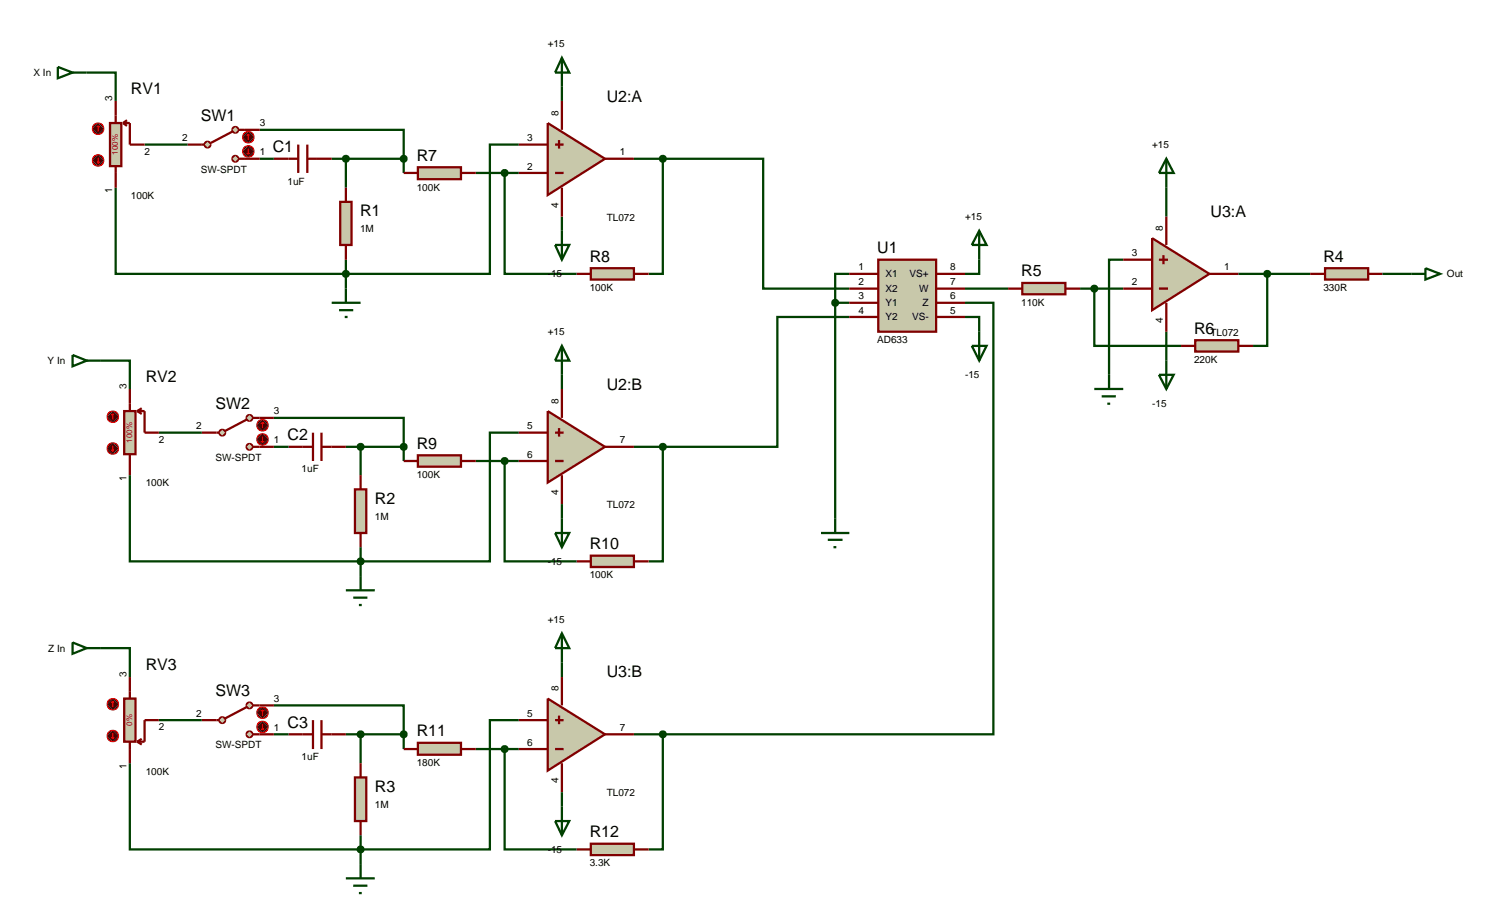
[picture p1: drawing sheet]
<svg xmlns="http://www.w3.org/2000/svg" width="264mm" height="163mm" viewBox="0 0 264 163" stroke-linecap="round" stroke-linejoin="round" font-family="sans-serif">
<g fill="none" stroke="#004000" stroke-width=".4">
<path d="M15.3 12.8h5.1v5M99.1 15.3v2.5M25.5 25.5h7.6M45.8 22.9h25.4v5.1M45.8 28h2.5M58.5 28h12.7M61 28v5.1M71.2 28v2.5M83.9 30.5h7.6M89 30.5v17.8h12.7M91.5 25.5h-5.1v22.8h-66v-15.2M99.1 38.2v2.5"/>
<path d="M111.8 28h5.1M116.9 28h17.7v22.9h15.2M116.9 28v20.3h-2.5M205.7 33.1v5.1M61 45.8v5.1M147.3 53.4v38M147.3 53.4h2.5M149.8 48.3h-2.5v5.1M149.8 55.9h-12.7v22.9h-20.2M170.2 55.9h2.5v2.6M170.2 53.4h5v76.1h-58.3M170.2 50.9h7.6"/>
<path d="M172.7 45.8v2.5h-2.5M190.5 50.9h7.6M193 50.9v10.1h15.3M198.1 45.8h-2.5v20.3M205.7 58.5v5.1M218.4 48.3h12.7M223.5 48.3v12.7h-2.5M243.8 48.3h5.1M17.8 63.6h5.1v5M28 76.3h7.6M48.3 73.7h22.9v5.1M48.3 78.8h2.6"/>
<path d="M61 78.8h10.2M63.6 78.8v5M71.2 78.8v2.5M91.5 76.3h-5.1v22.7h-63.5v-15.2M99.1 66.1v2.5M111.8 78.8h5.1M116.9 78.8v20.2h-2.5M63.6 96.5v5.1M83.9 81.3h7.6M89 81.3v17.7h12.7M99.1 88.9v2.5M17.8 114.3h5.1v5.1"/>
<path d="M99.1 116.8v2.6M28 127h7.6M48.3 124.4h22.9v5.1M48.3 129.5h2.6M61 129.5h10.2M63.6 129.5v5.1M71.2 129.5v2.6M83.9 132.1h7.6M89 132.1v17.7h12.7M91.5 127h-5.1v22.8h-63.5v-15.2M99.1 139.7v2.5M111.8 129.5h5.1"/>
<path d="M116.9 129.5v20.3h-2.5M63.6 147.3v5.1"/>
</g>
<path d="M154.9 45.8h10.2v12.7h-10.2z" fill="#c8c8aa" stroke="#800000" stroke-width=".4"/>
<path d="M149.8 48.3h5.1M149.8 50.9h5.1M149.8 53.4h5.1M149.8 55.9h5.1M165.1 48.3h5.1M165.1 50.9h5.1M165.1 53.4h5.1M165.1 55.9h5.1" fill="none" stroke="#800000" stroke-width=".4"/>
<path d="M144.8 94h5M146 95.2h2.6M147 96.5h.5M147.3 91.4v2.6" fill="none" stroke="#004000" stroke-width=".4"/>
<path d="M147 53l.3-.1-.5 .5zM147.3 52.9l.3 .1 .2 .4zM147.3 53.9l.5-.5-.2 .4zM146.8 53.4l.5 .5-.4-.2z" fill="#004000" stroke="#004000" stroke-width=".4"/>
<path d="M147.3 52.9l.5 .5-.5 .5-.5-.5z" fill="#004000"/>
<path d="M19.4 21.7h2v7.6h-2z" fill="#c8c8aa" stroke="#800000" stroke-width=".4"/>
<path d="M20.4 17.8v3.9M20.4 29.3v3.8M21.7 21.7l.7 .5M21.7 21.7h1.2v3.8h2.6M22.4 21.2l-.7 .5" fill="none" stroke="#800000" stroke-width=".4"/>
<path d="M16.6 22l.7-.3-1 1zM17.3 21.7a.94 .94 0 0 1 1 1zM17.3 23.7l1-1a.94 .94 0 0 1-1 1zM16.3 22.7l1 1a.94 .94 0 0 1-1-1z" fill="#400000" stroke="#f00" stroke-width=".2"/>
<path d="M17.3 21.7l1 1-1 1-1-1z" fill="#400000"/>
<path d="M17.3 22.2l-.2 .2M17.3 22.2l.3 .2M17.3 22.2v1" fill="none" stroke="#f00" stroke-width=".2"/>
<path d="M16.6 27.6l.7-.3-1 1zM17.3 27.3a.94 .94 0 0 1 1 1zM17.3 29.3l1-1a.94 .94 0 0 1-1 1zM16.3 28.3l1 1a.94 .94 0 0 1-1-1z" fill="#400000" stroke="#f00" stroke-width=".2"/>
<path d="M17.3 27.3l1 1-1 1-1-1z" fill="#400000"/>
<path d="M17.1 28.5l.2 .3M17.3 27.8v1M17.6 28.5l-.3 .3" fill="none" stroke="#f00" stroke-width=".2"/>
<path d="M36.2 25.2l.4-.2-.5 .5zM36.6 25l.4 .2 .1 .3zM36.6 26l.5-.5-.1 .3zM36.1 25.5l.5 .5-.4-.2z" fill="#c8c8aa" stroke="#800000" stroke-width=".4"/>
<path d="M36.1 25.5l.5-.5 .5 .5-.5 .5z" fill="#c8c8aa"/>
<path d="M35.6 25.5h.5" fill="none" stroke="#800000" stroke-width=".4"/>
<path d="M41.1 22.6l.4-.2-.5 .5zM41.5 22.4l.4 .2 .1 .3zM41.5 23.4l.5-.5-.1 .3zM41 22.9l.5 .5-.3-.1z" fill="#c8c8aa" stroke="#800000" stroke-width=".4"/>
<path d="M41 22.9l.5-.5 .5 .5-.5 .5z" fill="#c8c8aa"/>
<path d="M41 23.2l-3.8 2M42 22.9h1.2" fill="none" stroke="#800000" stroke-width=".4"/>
<path d="M41.1 27.7l.4-.2-.5 .5zM41.5 27.5l.4 .2 .1 .3zM41.5 28.5l.5-.5-.1 .3zM41 28l.5 .5-.3-.1z" fill="#c8c8aa" stroke="#800000" stroke-width=".4"/>
<path d="M41 28l.5-.5 .5 .5-.5 .5z" fill="#c8c8aa"/>
<path d="M33.1 25.5h2.5M42 28h3.8M43.2 22.9h2.6" fill="none" stroke="#800000" stroke-width=".4"/>
<path d="M43.1 26l.7-.3-1 1zM43.8 25.7a.94 .94 0 0 1 1 1zM43.8 27.7l1-1a.94 .94 0 0 1-1 1zM42.8 26.7l1 1a.94 .94 0 0 1-1-1z" fill="#400000" stroke="#f00" stroke-width=".2"/>
<path d="M43.8 25.7l1 1-1 1-1-1z" fill="#400000"/>
<path d="M43.5 27l.3 .2M43.8 26.2v1M44 27l-.2 .2" fill="none" stroke="#f00" stroke-width=".2"/>
<path d="M43.1 23.5l.7-.3-1 1zM43.8 23.2a.94 .94 0 0 1 1 1zM43.8 25.2l1-1a.94 .94 0 0 1-1 1zM42.8 24.2l1 1a.94 .94 0 0 1-1-1z" fill="#400000" stroke="#f00" stroke-width=".2"/>
<path d="M43.8 23.2l1 1-1 1-1-1z" fill="#400000"/>
<path d="M43.8 23.7l-.3 .2M43.8 23.7l.2 .2M43.8 23.7v1" fill="none" stroke="#f00" stroke-width=".2"/>
<path d="M48.3 28h4.3M52.6 25.5v5M54.2 25.5v5M54.2 28h4.3" fill="none" stroke="#800000" stroke-width=".4"/>
<path d="M60 35.6h2v7.6h-2z" fill="#c8c8aa" stroke="#800000" stroke-width=".4"/>
<path d="M61 33.1v2.5M61 43.2v2.6" fill="none" stroke="#800000" stroke-width=".4"/>
<path d="M60.7 27.6l.3-.1-.5 .5zM61 27.5l.4 .2 .1 .3zM61 28.5l.5-.5-.2 .4zM60.5 28l.5 .5-.4-.2z" fill="#004000" stroke="#004000" stroke-width=".4"/>
<path d="M61 27.5l.5 .5-.5 .5-.5-.5z" fill="#004000"/>
<path d="M58.5 53.4h5.1M59.8 54.7h2.5M60.8 55.9h.5M61 50.9v2.5" fill="none" stroke="#004000" stroke-width=".4"/>
<path d="M60.6 48l.4-.2-.5 .5zM61 47.8l.3 .1 .2 .4zM61 48.8l.5-.5-.2 .4zM60.5 48.3l.5 .5-.4-.2z" fill="#004000" stroke="#004000" stroke-width=".4"/>
<path d="M60.5 48.3l.5-.5 .5 .5-.5 .5z" fill="#004000"/>
<path d="M10.2 11.8l2.6 1-2.6 1zM12.8 12.8h2.5" fill="none" stroke="#004000" stroke-width=".4"/>
<path d="M21.9 72.5h2v7.6h-2z" fill="#c8c8aa" stroke="#800000" stroke-width=".4"/>
<path d="M22.9 68.6v3.9M24.2 72.5l.8 .5M24.2 72.5h1.3v3.8h2.5M25 72l-.8 .5M22.9 80.1v3.7" fill="none" stroke="#800000" stroke-width=".4"/>
<path d="M19.2 72.8l.7-.3-1 1zM19.9 72.5a.94 .94 0 0 1 1 1zM20.9 73.5a.94 .94 0 0 1-1 1zM18.9 73.5l1 1a.94 .94 0 0 1-1-1z" fill="#400000" stroke="#f00" stroke-width=".2"/>
<path d="M19.9 72.5l1 1-1 1-1-1z" fill="#400000"/>
<path d="M19.9 73l-.3 .2M19.9 73l.2 .2M19.9 73v1" fill="none" stroke="#f00" stroke-width=".2"/>
<path d="M19.2 78.4l.7-.3-1 1zM19.9 78.1a.94 .94 0 0 1 1 1zM19.9 80.1l1-1a.94 .94 0 0 1-1 1zM18.9 79.1l1 1a.94 .94 0 0 1-1-1z" fill="#400000" stroke="#f00" stroke-width=".2"/>
<path d="M19.9 78.1l1 1-1 1-1-1z" fill="#400000"/>
<path d="M19.6 79.3l.3 .3M19.9 78.6v1M20.1 79.3l-.2 .3" fill="none" stroke="#f00" stroke-width=".2"/>
<path d="M38.8 76l.4-.2-.5 .5zM39.2 75.8l.3 .1 .2 .4zM39.7 76.3l-.2 .4-.3 .1zM38.7 76.3l.5 .5-.4-.2z" fill="#c8c8aa" stroke="#800000" stroke-width=".4"/>
<path d="M38.7 76.3l.5-.5 .5 .5-.5 .5z" fill="#c8c8aa"/>
<path d="M38.2 76.3h.5" fill="none" stroke="#800000" stroke-width=".4"/>
<path d="M43.7 73.3l.3-.1-.5 .5zM44 73.2l.3 .1 .2 .4zM44 74.2l.5-.5-.2 .4zM43.5 73.7l.5 .5-.4-.2z" fill="#c8c8aa" stroke="#800000" stroke-width=".4"/>
<path d="M44 73.2l.5 .5-.5 .5-.5-.5z" fill="#c8c8aa"/>
<path d="M43.5 74l-3.8 2M44.5 73.7h1.3" fill="none" stroke="#800000" stroke-width=".4"/>
<path d="M43.7 78.4l.3-.1-.5 .5zM44 78.3l.3 .1 .2 .4zM44 79.3l.5-.5-.2 .4zM43.5 78.8l.5 .5-.4-.2z" fill="#c8c8aa" stroke="#800000" stroke-width=".4"/>
<path d="M44 78.3l.5 .5-.5 .5-.5-.5z" fill="#c8c8aa"/>
<path d="M35.6 76.3h2.6M44.5 78.8h3.8M45.8 73.7h2.5" fill="none" stroke="#800000" stroke-width=".4"/>
<path d="M45.6 76.8l.7-.3-1 1zM46.3 76.5a.94 .94 0 0 1 1 1zM46.3 78.5l1-1a.94 .94 0 0 1-1 1zM45.3 77.5l1 1a.94 .94 0 0 1-1-1z" fill="#400000" stroke="#f00" stroke-width=".2"/>
<path d="M45.3 77.5l1-1 1 1-1 1z" fill="#400000"/>
<path d="M46 77.8l.3 .2M46.3 77v1M46.6 77.8l-.3 .2" fill="none" stroke="#f00" stroke-width=".2"/>
<path d="M45.6 74.3l.7-.3-1 1zM46.3 74a.94 .94 0 0 1 1 1zM47.3 75a.94 .94 0 0 1-1 1zM45.3 75l1 1a.94 .94 0 0 1-1-1z" fill="#400000" stroke="#f00" stroke-width=".2"/>
<path d="M45.3 75l1-1 1 1-1 1z" fill="#400000"/>
<path d="M46.3 74.5l-.3 .2M46.3 74.5l.3 .2M46.3 74.5v1" fill="none" stroke="#f00" stroke-width=".2"/>
<path d="M50.9 78.8h4.3M55.2 76.3v5M56.7 76.3v5M56.7 78.8h4.3" fill="none" stroke="#800000" stroke-width=".4"/>
<path d="M62.6 86.3h2v7.7h-2z" fill="#c8c8aa" stroke="#800000" stroke-width=".4"/>
<path d="M63.6 83.8v2.5M63.6 94v2.5" fill="none" stroke="#800000" stroke-width=".4"/>
<path d="M63.3 78.4l.3-.1-.5 .5zM63.6 78.3l.3 .1 .2 .4zM63.6 79.3l.5-.5-.2 .4zM63.1 78.8l.5 .5-.4-.2z" fill="#004000" stroke="#004000" stroke-width=".4"/>
<path d="M63.6 78.3l.5 .5-.5 .5-.5-.5z" fill="#004000"/>
<path d="M61 104.1h5.1M62.3 105.4h2.5M63.3 106.7h.5M63.6 101.6v2.5" fill="none" stroke="#004000" stroke-width=".4"/>
<path d="M63.3 98.6l.3-.1-.5 .5zM63.6 98.5l.4 .2 .1 .3zM63.6 99.5l.5-.5-.2 .4zM63.1 99l.5 .5-.3-.1z" fill="#004000" stroke="#004000" stroke-width=".4"/>
<path d="M63.6 98.5l.5 .5-.5 .5-.5-.5z" fill="#004000"/>
<path d="M99.1 10.2l1.3 2.6h-2.5zM99.1 10.2v5.1M97.9 43.2h2.5l-1.3 2.6zM99.1 40.7v5.1M12.8 62.6l2.5 1-2.5 1zM15.3 63.6h2.5M99.1 61l1.3 2.6h-2.5zM99.1 61v5.1M97.9 94h2.5l-1.3 2.5zM99.1 91.4v5.1" fill="none" stroke="#004000" stroke-width=".4"/>
<path d="M21.9 123.2h2v7.6h-2z" fill="#c8c8aa" stroke="#800000" stroke-width=".4"/>
<path d="M22.9 119.4v3.8M22.9 130.8v3.8M24.2 130.8l.8 .5M25 130.3l-.8 .5M28 127h-2.5v3.8h-1.3" fill="none" stroke="#800000" stroke-width=".4"/>
<path d="M19.2 123.5l.7-.3-1 1zM19.9 123.2a.94 .94 0 0 1 1 1zM19.9 125.2l1-1a.94 .94 0 0 1-1 1zM18.9 124.2l1 1a.94 .94 0 0 1-1-1z" fill="#400000" stroke="#f00" stroke-width=".2"/>
<path d="M19.9 123.2l1 1-1 1-1-1z" fill="#400000"/>
<path d="M19.9 123.7l-.3 .2M19.9 123.7l.2 .2M19.9 123.7v1" fill="none" stroke="#f00" stroke-width=".2"/>
<path d="M19.2 129.1l.7-.3-1 1zM19.9 128.8a.94 .94 0 0 1 1 1zM19.9 130.8l1-1a.94 .94 0 0 1-1 1zM18.9 129.8l1 1a.94 .94 0 0 1-1-1z" fill="#400000" stroke="#f00" stroke-width=".2"/>
<path d="M19.9 128.8l1 1-1 1-1-1z" fill="#400000"/>
<path d="M19.6 130l.3 .3M19.9 129.3v1M20.1 130l-.2 .3" fill="none" stroke="#f00" stroke-width=".2"/>
<path d="M38.9 126.6l.3-.1-.5 .5zM39.2 126.5l.3 .1 .2 .4zM39.2 127.5l.5-.5-.2 .4zM38.7 127l.5 .5-.3-.1z" fill="#c8c8aa" stroke="#800000" stroke-width=".4"/>
<path d="M39.2 126.5l.5 .5-.5 .5-.5-.5z" fill="#c8c8aa"/>
<path d="M38.2 127h.5" fill="none" stroke="#800000" stroke-width=".4"/>
<path d="M43.7 124l.3-.1-.5 .5zM44 123.9l.4 .2 .1 .3zM44 124.9l.5-.5-.2 .4zM43.5 124.4l.5 .5-.3-.1z" fill="#c8c8aa" stroke="#800000" stroke-width=".4"/>
<path d="M44 123.9l.5 .5-.5 .5-.5-.5z" fill="#c8c8aa"/>
<path d="M43.5 124.7l-3.8 2M44.5 124.4h1.3" fill="none" stroke="#800000" stroke-width=".4"/>
<path d="M43.7 129.1l.3-.1-.5 .5zM44 129l.3 .1 .2 .4zM44.5 129.5l-.1 .3-.4 .2zM43.5 129.5l.5 .5-.4-.2z" fill="#c8c8aa" stroke="#800000" stroke-width=".4"/>
<path d="M43.5 129.5l.5-.5 .5 .5-.5 .5z" fill="#c8c8aa"/>
<path d="M35.6 127h2.6M44.5 129.5h3.8M45.8 124.4h2.5" fill="none" stroke="#800000" stroke-width=".4"/>
<path d="M45.6 127.5l.7-.3-1 1zM46.3 127.2a.94 .94 0 0 1 1 1zM47.3 128.2a.94 .94 0 0 1-1 1zM45.3 128.2l1 1a.94 .94 0 0 1-1-1z" fill="#400000" stroke="#f00" stroke-width=".2"/>
<path d="M45.3 128.2l1-1 1 1-1 1z" fill="#400000"/>
<path d="M46 128.5l.3 .2M46.3 127.7v1M46.6 128.5l-.3 .2" fill="none" stroke="#f00" stroke-width=".2"/>
<path d="M45.6 125l.7-.3-1 1zM46.3 124.7a.94 .94 0 0 1 1 1zM46.3 126.7l1-1a.94 .94 0 0 1-1 1zM45.3 125.7l1 1a.94 .94 0 0 1-1-1z" fill="#400000" stroke="#f00" stroke-width=".2"/>
<path d="M45.3 125.7l1-1 1 1-1 1z" fill="#400000"/>
<path d="M46.3 125.2l-.3 .2M46.3 125.2l.3 .2M46.3 125.2v1" fill="none" stroke="#f00" stroke-width=".2"/>
<path d="M50.9 129.5h4.3M55.2 127v5.1M56.7 127v5.1M56.7 129.5h4.3" fill="none" stroke="#800000" stroke-width=".4"/>
<path d="M62.6 137.1h2v7.7h-2z" fill="#c8c8aa" stroke="#800000" stroke-width=".4"/>
<path d="M63.6 134.6v2.5M63.6 144.8v2.5" fill="none" stroke="#800000" stroke-width=".4"/>
<path d="M63.2 129.2l.4-.2-.5 .5zM63.6 129l.3 .1 .2 .4zM64.1 129.5l-.1 .3-.4 .2zM63.1 129.5l.5 .5-.4-.2z" fill="#004000" stroke="#004000" stroke-width=".4"/>
<path d="M63.1 129.5l.5-.5 .5 .5-.5 .5z" fill="#004000"/>
<path d="M61 154.9h5.1M62.3 156.2h2.5M63.3 157.5h.5M63.6 152.4v2.5" fill="none" stroke="#004000" stroke-width=".4"/>
<path d="M63.3 149.4l.3-.1-.5 .5zM63.6 149.3l.4 .2 .1 .3zM63.6 150.3l.5-.5-.2 .4zM63.1 149.8l.5 .5-.4-.2z" fill="#004000" stroke="#004000" stroke-width=".4"/>
<path d="M63.6 149.3l.5 .5-.5 .5-.5-.5z" fill="#004000"/>
<g fill="none" stroke="#004000" stroke-width=".4">
<path d="M205.7 28l1.3 2.5h-2.6zM205.7 28v5.1M172.7 40.7l1.3 2.5h-2.6zM172.7 40.7v5.1M172.7 58.5v5.1M171.4 61h2.6l-1.3 2.6zM204.4 66.1h2.6l-1.3 2.5zM205.7 63.6v5M12.8 113.3l2.5 1-2.5 1zM15.3 114.3h2.5M99.1 111.7l1.3 2.6h-2.5zM99.1 111.7v5.1"/>
<path d="M97.9 144.8h2.5l-1.3 2.5zM99.1 142.2v5.1"/>
</g>
<path d="M233.7 47.3h7.6v2h-7.6z" fill="#c8c8aa" stroke="#800000" stroke-width=".4"/>
<path d="M231.1 48.3h2.6M241.3 48.3h2.5" fill="none" stroke="#800000" stroke-width=".4"/>
<path d="M248.9 48.3h2.5M251.4 47.3l2.6 1-2.6 1zM193 68.6h5.1M194.3 69.9h2.5M195.3 71.2h.5M195.6 66.1v2.5" fill="none" stroke="#004000" stroke-width=".4"/>
<path d="M180.3 49.9h7.6v2h-7.6z" fill="#c8c8aa" stroke="#800000" stroke-width=".4"/>
<path d="M177.8 50.9h2.5M187.9 50.9h2.6" fill="none" stroke="#800000" stroke-width=".4"/>
<path d="M210.8 60h7.6v2h-7.6z" fill="#c8c8aa" stroke="#800000" stroke-width=".4"/>
<path d="M208.3 61h2.5M218.4 61h2.6" fill="none" stroke="#800000" stroke-width=".4"/>
<path d="M73.7 29.5h7.6v2.1h-7.6z" fill="#c8c8aa" stroke="#800000" stroke-width=".4"/>
<path d="M71.2 30.5h2.5M81.3 30.5h2.6" fill="none" stroke="#800000" stroke-width=".4"/>
<path d="M70.8 27.7l.4-.2-.5 .5zM71.2 27.5l.4 .2 .1 .3zM71.2 28.5l.5-.5-.1 .3zM70.7 28l.5 .5-.3-.1z" fill="#004000" stroke="#004000" stroke-width=".4"/>
<path d="M70.7 28l.5-.5 .5 .5-.5 .5z" fill="#004000"/>
<path d="M104.2 47.3h7.6v2h-7.6z" fill="#c8c8aa" stroke="#800000" stroke-width=".4"/>
<path d="M101.7 48.3h2.5M111.8 48.3h2.6" fill="none" stroke="#800000" stroke-width=".4"/>
<path d="M73.7 80.3h7.6v2h-7.6z" fill="#c8c8aa" stroke="#800000" stroke-width=".4"/>
<path d="M71.2 81.3h2.5M81.3 81.3h2.6" fill="none" stroke="#800000" stroke-width=".4"/>
<path d="M70.8 78.5l.4-.2-.5 .5zM71.2 78.3l.4 .2 .1 .3zM71.2 79.3l.5-.5-.1 .3zM70.7 78.8l.5 .5-.3-.1z" fill="#004000" stroke="#004000" stroke-width=".4"/>
<path d="M70.7 78.8l.5-.5 .5 .5-.5 .5z" fill="#004000"/>
<path d="M104.2 98h7.6v2h-7.6z" fill="#c8c8aa" stroke="#800000" stroke-width=".4"/>
<path d="M101.7 99h2.5M111.8 99h2.6" fill="none" stroke="#800000" stroke-width=".4"/>
<path d="M73.7 131h7.6v2.1h-7.6z" fill="#c8c8aa" stroke="#800000" stroke-width=".4"/>
<path d="M71.2 132.1h2.5M81.3 132.1h2.6" fill="none" stroke="#800000" stroke-width=".4"/>
<path d="M70.8 129.2l.4-.2-.5 .5zM71.2 129l.3 .1 .2 .4zM71.7 129.5l-.1 .3-.4 .2zM70.7 129.5l.5 .5-.4-.2z" fill="#004000" stroke="#004000" stroke-width=".4"/>
<path d="M70.7 129.5l.5-.5 .5 .5-.5 .5z" fill="#004000"/>
<path d="M104.2 148.8h7.6v2h-7.6z" fill="#c8c8aa" stroke="#800000" stroke-width=".4"/>
<path d="M101.7 149.8h2.5M111.8 149.8h2.6" fill="none" stroke="#800000" stroke-width=".4"/>
<path d="M96.6 21.7l10.1 6.3-10.1 6.4z" fill="#c8c8aa" stroke="#800000" stroke-width=".4"/>
<path d="M99.1 17.8v5.1M91.5 30.5h5.1M91.5 25.5h5.1M97.9 30.5h1.5M97.9 25.5h1.5M98.6 24.7v1.5M99.1 33.1v5.1M106.7 28h5.1" fill="none" stroke="#800000" stroke-width=".4"/>
<path d="M116.6 27.6l.3-.1-.5 .5zM116.9 27.5l.4 .2 .1 .3zM117.4 28l-.1 .3-.4 .2zM116.4 28l.5 .5-.4-.2z" fill="#004000" stroke="#004000" stroke-width=".4"/>
<path d="M116.9 27.5l.5 .5-.5 .5-.5-.5z" fill="#004000"/>
<path d="M88.6 30.2l.4-.2-.5 .5zM89 30l.3 .1 .2 .4zM89.5 30.5l-.1 .3-.4 .2zM88.5 30.5l.5 .5-.4-.2z" fill="#004000" stroke="#004000" stroke-width=".4"/>
<path d="M88.5 30.5l.5-.5 .5 .5-.5 .5z" fill="#004000"/>
<path d="M96.6 72.5l10.1 6.3-10.1 6.3z" fill="#c8c8aa" stroke="#800000" stroke-width=".4"/>
<path d="M91.5 76.3h5.1M97.9 76.3h1.5M98.6 75.5v1.5M99.1 68.6v5.1M106.7 78.8h5.1M91.5 81.3h5.1M97.9 81.3h1.5M99.1 83.8v5.1" fill="none" stroke="#800000" stroke-width=".4"/>
<path d="M88.6 81l.4-.2-.5 .5zM89 80.8l.3 .1 .2 .4zM89.5 81.3l-.1 .3-.4 .2zM88.5 81.3l.5 .5-.4-.2z" fill="#004000" stroke="#004000" stroke-width=".4"/>
<path d="M88.5 81.3l.5-.5 .5 .5-.5 .5z" fill="#004000"/>
<path d="M116.6 78.4l.3-.1-.5 .5zM116.9 78.3l.4 .2 .1 .3zM117.4 78.8l-.1 .3-.4 .2zM116.4 78.8l.5 .5-.4-.2z" fill="#004000" stroke="#004000" stroke-width=".4"/>
<path d="M116.9 78.3l.5 .5-.5 .5-.5-.5z" fill="#004000"/>
<path d="M203.2 42l10.1 6.3-10.1 6.4z" fill="#c8c8aa" stroke="#800000" stroke-width=".4"/>
<path d="M205.7 38.2v5M198.1 50.9h5.1M198.1 45.8h5.1M204.4 50.9h1.6M204.4 45.8h1.6M205.2 45v1.6M205.7 53.4v5.1M213.3 48.3h5.1" fill="none" stroke="#800000" stroke-width=".4"/>
<path d="M192.6 50.6l.4-.2-.5 .5zM193 50.4l.4 .2 .1 .3zM193 51.4l.5-.5-.1 .3zM192.5 50.9l.5 .5-.3-.1z" fill="#004000" stroke="#004000" stroke-width=".4"/>
<path d="M192.5 50.9l.5-.5 .5 .5-.5 .5z" fill="#004000"/>
<path d="M223.1 48l.4-.2-.5 .5zM223.5 47.8l.3 .1 .2 .4zM223.5 48.8l.5-.5-.2 .4zM223 48.3l.5 .5-.4-.2z" fill="#004000" stroke="#004000" stroke-width=".4"/>
<path d="M223 48.3l.5-.5 .5 .5-.5 .5z" fill="#004000"/>
<path d="M96.6 123.2l10.1 6.3-10.1 6.4z" fill="#c8c8aa" stroke="#800000" stroke-width=".4"/>
<path d="M99.1 119.4v5M91.5 132.1h5.1M91.5 127h5.1M97.9 132.1h1.5M97.9 127h1.5M98.6 126.2v1.5M99.1 134.6v5.1M106.7 129.5h5.1" fill="none" stroke="#800000" stroke-width=".4"/>
<path d="M88.6 131.8l.4-.2-.5 .5zM89 131.6l.3 .1 .2 .4zM89.5 132.1l-.1 .3-.4 .2zM88.5 132.1l.5 .5-.4-.2z" fill="#004000" stroke="#004000" stroke-width=".4"/>
<path d="M88.5 132.1l.5-.5 .5 .5-.5 .5z" fill="#004000"/>
<path d="M116.6 129.1l.3-.1-.5 .5zM116.9 129l.3 .1 .2 .4zM117.4 129.5l-.1 .3-.4 .2zM116.4 129.5l.5 .5-.4-.2z" fill="#004000" stroke="#004000" stroke-width=".4"/>
<path d="M116.9 129l.5 .5-.5 .5-.5-.5z" fill="#004000"/>
<g font-size="2.8">
<text x="23.1" y="16.7">RV1</text>
<text x="107" y="18">U2:A</text>
<text x="35.4" y="21.3">SW1</text>
<text x="48.1" y="26.9">C1</text>
<text x="73.5" y="28.4">R7</text>
<text x="63.5" y="38.2">R1</text>
<text x="213.5" y="38.3">U3:A</text>
<text x="104" y="46.2">R8</text>
<text x="154.7" y="44.7">U1</text>
<text x="233.4" y="46.2">R4</text>
<text x="180.1" y="48.8">R5</text>
<text x="210.6" y="58.9">R6</text>
<text x="25.7" y="67.5">RV2</text>
<text x="107" y="68.8">U2:B</text>
<text x="38" y="72.1">SW2</text>
<text x="50.7" y="77.7">C2</text>
<text x="73.5" y="79.2">R9</text>
<text x="66.1" y="88.9">R2</text>
<text x="104" y="96.9">R10</text>
<text x="25.7" y="118.2">RV3</text>
<text x="107" y="119.5">U3:B</text>
<text x="38" y="122.8">SW3</text>
<text x="50.7" y="128.4">C3</text>
<text x="73.5" y="129.9">R11</text>
<text x="66.1" y="139.7">R3</text>
<text x="104" y="147.7">R12</text>
</g>
<g font-size="1.8">
<text x="96.6" y="8.3">+15</text>
<text x="5.9" y="13.4">X In</text>
<text x="19.8" y="17.8" transform="rotate(-90 19.8 17.8)">3</text>
<text x="45.8" y="22.3">3</text>
<text x="98.5" y="20.4" transform="rotate(-90 98.5 20.4)">8</text>
<text x="25.5" y="27.3">2</text>
<text x="32.1" y="24.9">2</text>
<text x="45.8" y="27.4">1</text>
<text x="93" y="24.9">3</text>
<text x="93" y="29.9">2</text>
<text x="109.3" y="27.4">1</text>
<text x="203.2" y="26.1">+15</text>
<text x="19.8" y="34.1" transform="rotate(-90 19.8 34.1)">1</text>
<text x="23.1" y="35.1">100K</text>
<text x="35.4" y="30.5">SW-SPDT</text>
<text x="50.7" y="32.6">1uF</text>
<text x="73.5" y="33.6">100K</text>
<text x="63.5" y="41">1M</text>
<text x="98.5" y="36.6" transform="rotate(-90 98.5 36.6)">4</text>
<text x="107" y="38.9">TL072</text>
<text x="170.2" y="38.8">+15</text>
<text x="205.1" y="40.7" transform="rotate(-90 205.1 40.7)">8</text>
<text x="151.4" y="47.7">1</text>
<text x="167.6" y="47.7">8</text>
<text x="199.6" y="45.2">3</text>
<text x="215.9" y="47.7">1</text>
<text x="96.6" y="48.9">-15</text>
<text x="104" y="51.3">100K</text>
<text x="151.4" y="50.3">2</text>
<text x="151.4" y="52.8">3</text>
<text x="156.2" y="48.9">X1</text>
<text x="156.2" y="51.5">X2</text>
<text x="156.2" y="54">Y1</text>
<text x="160.4" y="48.9">VS+</text>
<text x="162.1" y="51.5">W</text>
<text x="162.7" y="54">Z</text>
<text x="167.6" y="50.3">7</text>
<text x="167.6" y="52.8">6</text>
<text x="180.1" y="53.9">110K</text>
<text x="199.6" y="50.3">2</text>
<text x="233.4" y="51.3">330R</text>
<text x="255.2" y="48.9">Out</text>
<text x="96.6" y="59.1">+15</text>
<text x="151.4" y="55.3">4</text>
<text x="156.2" y="56.5">Y2</text>
<text x="160.9" y="56.5">VS-</text>
<text x="167.6" y="55.3">5</text>
<text x="205.1" y="56.9" transform="rotate(-90 205.1 56.9)">4</text>
<text x="213.5" y="59.2">TL072</text>
<text x="8.4" y="64.2">Y In</text>
<text x="154.7" y="60.5">AD633</text>
<text x="210.6" y="64">220K</text>
<text x="22.3" y="68.6" transform="rotate(-90 22.3 68.6)">3</text>
<text x="98.5" y="71.2" transform="rotate(-90 98.5 71.2)">8</text>
<text x="170.2" y="66.7">-15</text>
<text x="203.2" y="71.8">-15</text>
<text x="34.6" y="75.7">2</text>
<text x="48.3" y="73.1">3</text>
<text x="93" y="75.7">5</text>
<text x="28" y="78.1">2</text>
<text x="38" y="81.3">SW-SPDT</text>
<text x="48.3" y="78.2">1</text>
<text x="53.2" y="83.3">1uF</text>
<text x="93" y="80.7">6</text>
<text x="109.3" y="78.2">7</text>
<text x="22.3" y="84.8" transform="rotate(-90 22.3 84.8)">1</text>
<text x="25.7" y="85.8">100K</text>
<text x="73.5" y="84.3">100K</text>
<text x="98.5" y="87.3" transform="rotate(-90 98.5 87.3)">4</text>
<text x="107" y="89.6">TL072</text>
<text x="66.1" y="91.7">1M</text>
<text x="96.6" y="99.6">-15</text>
<text x="104" y="102">100K</text>
<text x="96.6" y="109.8">+15</text>
<text x="8.5" y="114.9">Z In</text>
<text x="22.3" y="119.4" transform="rotate(-90 22.3 119.4)">3</text>
<text x="48.3" y="123.8">3</text>
<text x="98.5" y="121.9" transform="rotate(-90 98.5 121.9)">8</text>
<text x="28" y="128.8">2</text>
<text x="34.6" y="126.4">2</text>
<text x="38" y="132">SW-SPDT</text>
<text x="48.3" y="128.9">1</text>
<text x="93" y="126.4">5</text>
<text x="93" y="131.5">6</text>
<text x="109.3" y="128.9">7</text>
<text x="22.3" y="135.6" transform="rotate(-90 22.3 135.6)">1</text>
<text x="25.7" y="136.6">100K</text>
<text x="53.2" y="134.1">1uF</text>
<text x="73.5" y="135.1">180K</text>
<text x="66.1" y="142.5">1M</text>
<text x="98.5" y="138.1" transform="rotate(-90 98.5 138.1)">4</text>
<text x="107" y="140.4">TL072</text>
<text x="96.6" y="150.4">-15</text>
<text x="104" y="152.8">3.3K</text>
</g>
<g font-size="1.4" fill="#c00000">
<text x="20.8" y="27.3" transform="rotate(-90 20.8 27.3)">100%</text>
<text x="23.3" y="78.1" transform="rotate(-90 23.3 78.1)">100%</text>
<text x="23.3" y="128" transform="rotate(-90 23.3 128)">0%</text>
</g>
</svg>
